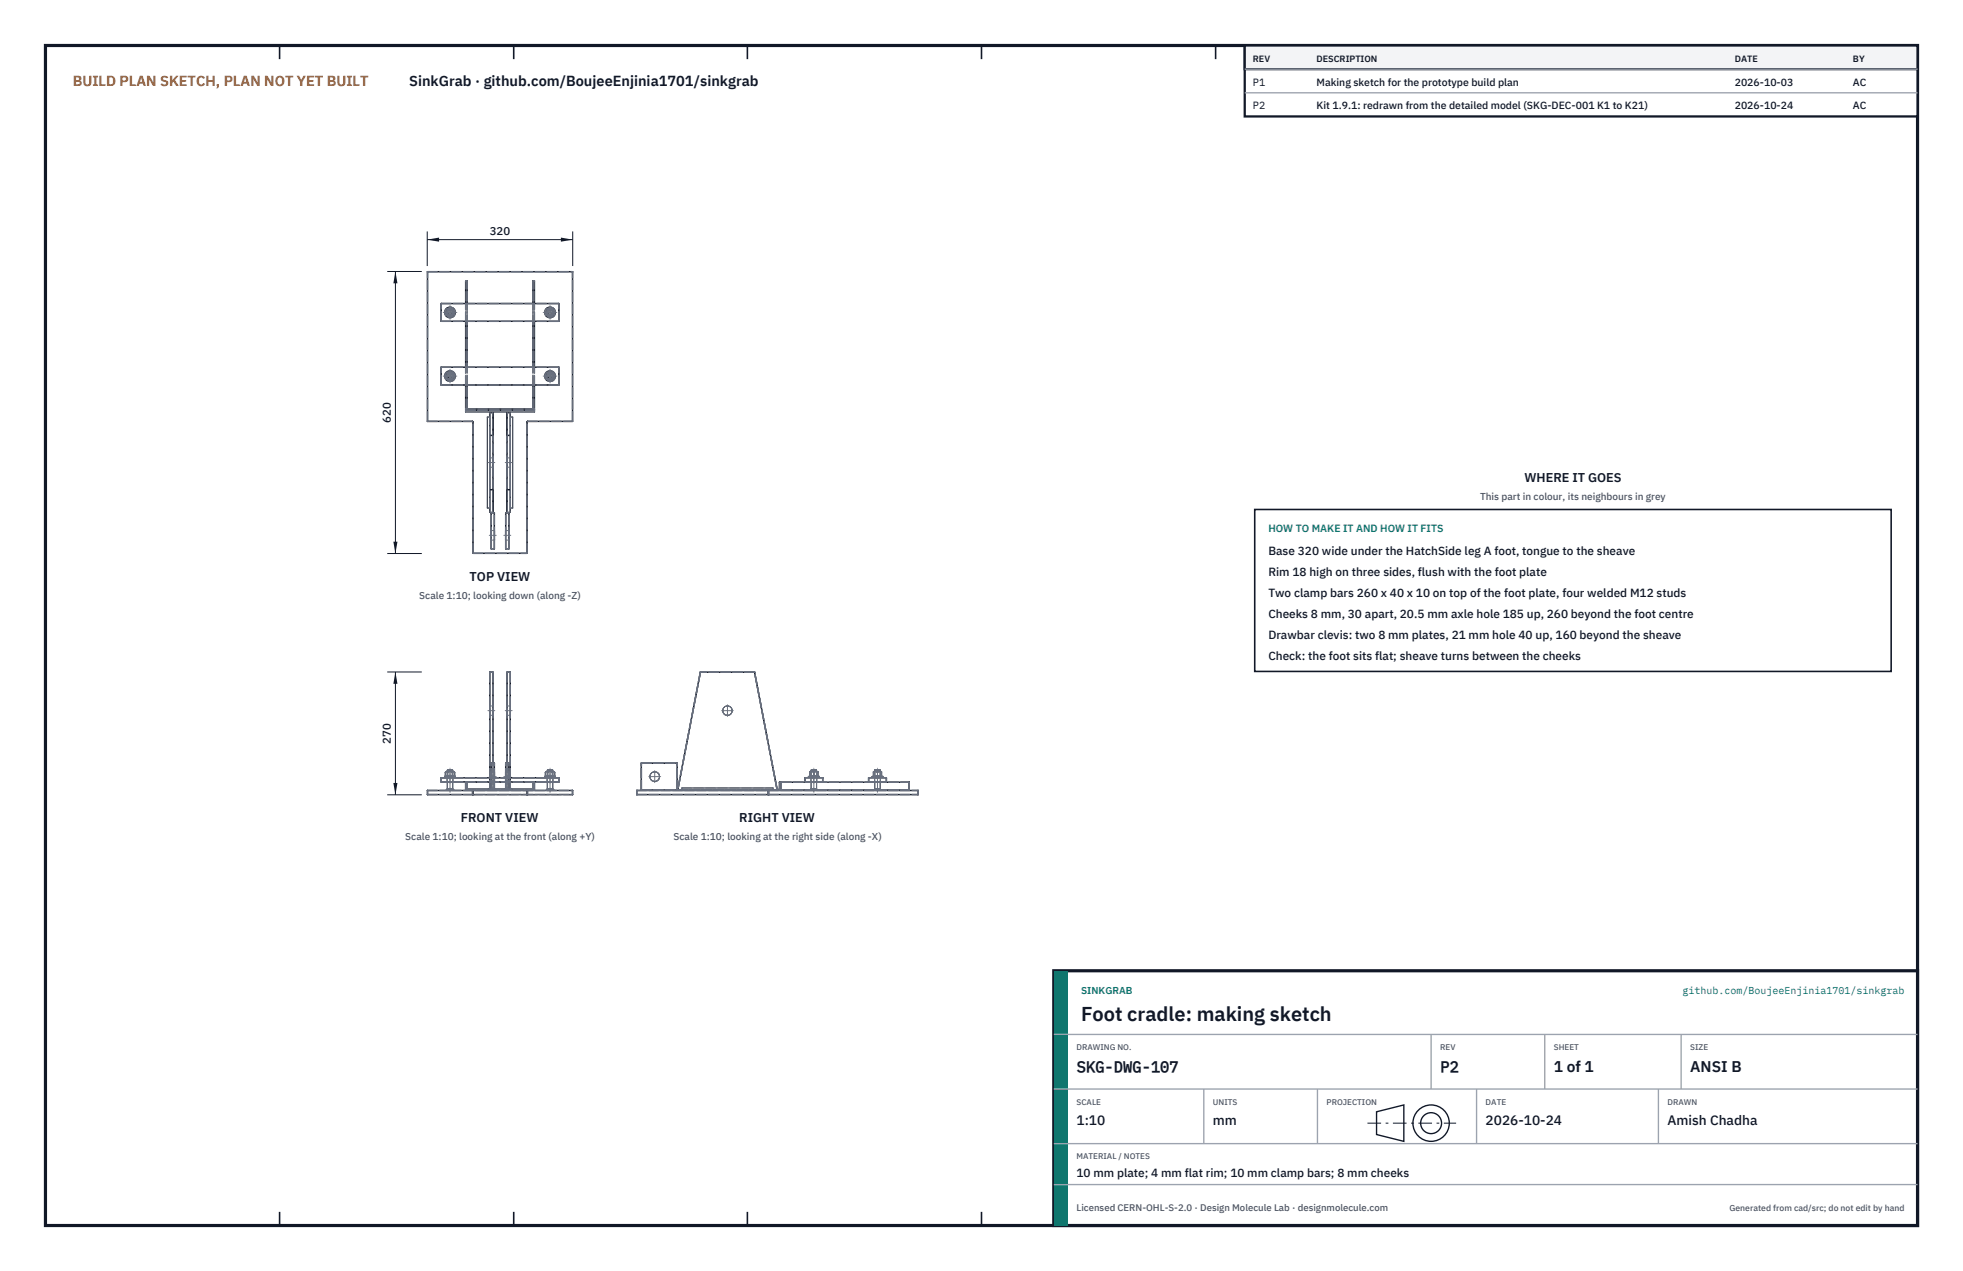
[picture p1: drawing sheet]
<svg xmlns="http://www.w3.org/2000/svg" width="432mm" height="279mm" viewBox="0 0 432 279" stroke-linecap="round" stroke-linejoin="round" font-family="sans-serif">
<path d="M10 10h411.8v259.4h-411.8z" fill="none" stroke="#111827" stroke-width=".7" stroke-linecap="butt"/>
<g fill="none" stroke="#111827" stroke-width=".35">
<path d="M61.5 10v3M113 10v3M164.4 10v3M215.9 10v3M267.4 10v3M318.9 10v3M370.3 10v3M61.5 266.4v3M113 266.4v3M164.4 266.4v3M215.9 266.4v3M267.4 266.4v3"/>
<path d="M318.9 266.4v3M370.3 266.4v3"/>
</g>
<g fill="none" stroke="#111727" stroke-width=".22">
<path d="M94 59.8h.1M94 59.8v32.8M94.1 59.7l-.1 .1M94.1 59.7v.1M94.1 59.8v32.8M94.1 59.7h31.8M94.1 59.8h31.8M125.9 59.7l.1 .1M125.9 59.7v.1M125.9 59.8h.1M125.9 59.8v32.8M126 59.8v32.8"/>
<path d="M97 70.6l.1 .1M97 70.6h.1M97 66.8h.1M97 66.8v3.8M97.1 66.7l-.1 .1M97.1 70.6v.1M97.1 66.7v.1M97.1 66.8v3.8M97.1 70.7h25.8M97.1 66.7h25.8M97.1 70.6h25.8M97.1 66.8h25.8"/>
<path d="M98.5 67.8h1l.5 .9-.5 .9h-1l-.2-.3a.84 .84 0 0 1 0-1.3zM102.4 61.8h.1M102.4 61.8v4.9M102.4 70.7v10M102.5 61.7l-.1 .1M102.5 61.7v.1M102.5 61.8v4.9M102.5 70.7v10M102.5 61.7h.2M102.5 61.8h.2M102.7 61.7l.1 .1M102.7 61.7v.1"/>
<path d="M102.7 61.8h.1M102.7 61.8v4.9M102.7 70.7v10M102.8 61.8v4.9M102.8 70.7v10M117.2 61.8h.1M117.2 61.8v4.9M117.2 70.7v10M117.3 61.7l-.1 .1M117.3 61.7v.1M117.3 61.7h.2M117.3 61.8h.2"/>
<path d="M117.3 61.8v4.9M117.3 70.7v10M117.5 61.7l.1 .1M117.5 61.7v.1M117.5 61.8h.1M117.5 61.8v4.9M117.5 70.7v10M117.6 61.8v4.9M117.6 70.7v10M120.5 67.8h1l.5 .9-.5 .9h-1l-.2-.3a.84 .84 0 0 1 0-1.3zM122.9 66.7l.1 .1M122.9 70.6v.1"/>
<path d="M122.9 66.7v.1M122.9 70.6h.1M122.9 66.8h.1M122.9 66.8v3.8M123 70.6l-.1 .1M123 66.8v3.8M94 92.6l.1 .1M94 92.6h.1M94.1 92.6v.1M94.1 92.7h9.8M94.1 92.6h9.8M97 84.6l.1 .1"/>
<path d="M97 84.6h.1M97 80.8h.1M97 80.8v3.8M97.1 80.7l-.1 .1M97.1 84.6v.1M97.1 80.7v.1M97.1 80.8v3.8M97.1 84.7h25.8M97.1 80.7h25.8M97.1 84.6h25.8M97.1 80.8h25.8M98.5 81.8h1l.5 .9-.5 .9h-.8a1.02 1.02 0 0 1-.7-1z"/>
<path d="M102.4 90.2h.1M102.4 89.8l.1 .1M102.4 90h.1M102.4 89.8h.1M102.4 84.7v5.1M102.4 90v.2M102.4 90.3h15.2v.3h-15.2zM102.5 89.9l-.1 .1M102.5 89.9v.1M102.5 89.8v.1M102.5 84.7v5.1M102.5 90v.2"/>
<path d="M102.5 89.9h15M102.5 90.2h15M102.5 90h15M102.5 89.8h.2M102.7 89.8h.1M102.7 84.7v5.1M102.8 84.7v5.1M103.9 92.7l.1 .1M103.9 92.6l.2 .2M103.9 92.6v.1M104 92.8h.1M104 92.8v28.8"/>
<path d="M104.1 92.8v28.8M107.7 90.8v21.8M107.7 91.7h-.5v20h.5M107.8 90.7h.1M107.8 90.7l-.1 .1M107.8 95.7v.1M107.8 90.7v5M107.8 95.8v11.8M107.8 90.7h.6M107.8 95.7h.6M107.8 95.8h.6M108.4 90.7h.1"/>
<path d="M108.4 90.7l.1 .1M108.4 95.7v.1M108.4 90.7v5M108.4 95.8v11.8M108.5 90.8l-.1 21.9M111.5 90.8v21.8M111.6 90.7h.1M111.6 90.7l-.1 .1M111.6 95.7v.1M111.6 90.7v5M111.6 95.8v11.8M111.6 90.7h.6"/>
<path d="M111.6 95.7h.6M111.6 95.8h.6M112.2 90.7h.1M112.2 90.7l.1 .1M112.2 95.7v.1M112.2 90.7v5M112.2 95.8v11.8M112.3 90.8l-.1 21.9M112.3 91.7h.5v20h-.5M115.9 92.8h.1M115.9 92.8v28.8M116 92.8v28.8"/>
<path d="M116.1 92.7l-.1 .1M116.1 92.6l-.2 .2M116.1 92.6v.1M116.1 92.7h9.8M116.1 92.6h9.8M117.2 89.8h.1M117.2 84.7v5.1M117.3 89.8h.2M117.3 84.7v5.1M117.5 90.2h.1M117.5 89.9l.1 .1M117.5 89.9v.1"/>
<path d="M117.5 90h.1M117.5 89.8v.1M117.5 89.8h.1M117.5 84.7v5.1M117.5 90v.2M117.6 89.8l-.1 .1M117.6 84.7v5.1M117.6 90v.2M120.5 81.8h1l.5 .9-.5 .9h-.8a1.02 1.02 0 0 1-.7-1zM122.9 80.7l.1 .1M122.9 84.6v.1M122.9 80.7v.1"/>
<path d="M122.9 84.6h.1M122.9 80.8h.1M122.9 80.8v3.8M123 84.6l-.1 .1M123 80.8v3.8M125.9 92.6h.1M125.9 92.6v.1M126 92.6l-.1 .1M107.7 112.6l.1 .1M107.8 112.7h.1M107.8 107.6v.1M107.8 107.7v5"/>
<path d="M107.8 112.7h.9M107.8 107.7h.6M107.8 107.6h.6M108 112.8h.1M108 112.8v7.8M108.1 112.8v7.8M108.1 112.8h.6M108.4 112.7h.1M108.4 107.6v.1M108.4 107.7v5M108.7 112.7l.1 .1M108.7 112.7v.1"/>
<path d="M108.7 112.8h.1M108.7 112.8v7.8M108.8 112.8v7.8M111.2 112.8h.1M111.2 112.8v7.8M111.3 112.7l-.1 .1M111.3 112.7v.1M111.3 112.8v7.8M111.3 112.8h.6M111.5 112.6l.1 .1M111.6 112.7h.1M111.6 107.6v.1"/>
<path d="M111.6 107.7v5M111.6 107.7h.6M111.6 107.6h.6M111.9 112.8h.1M111.9 112.8v7.8M112 112.8v7.8M112.2 112.7h.1M112.2 107.6v.1M112.2 107.7v5M112.2 112.7h-.9M104 121.6l.1 .1M104 121.6h.1"/>
<path d="M104.1 121.6v.1M104.1 121.7h11.8M104.1 121.6h11.8M108 120.6l.1 .1M108 120.6h.1M108.1 120.6v.1M108.1 120.7h.6M108.1 120.6h.6M108.7 120.6v.1M108.7 120.6h.1M108.8 120.6l-.1 .1M111.2 120.6l.1 .1"/>
<path d="M111.2 120.6h.1M111.3 120.6v.1M111.3 120.7h.6M111.3 120.6h.6M111.9 120.6v.1M111.9 120.6h.1M112 120.6l-.1 .1M115.9 121.6v.1M115.9 121.6h.1M116 121.6l-.1 .1M107.7 147.8v25.8M107.8 147.7l-.1 .1"/>
<path d="M107.8 147.8h-.1M107.8 147.7v.1M107.8 147.7h.6M107.8 147.8v25.8M107.8 147.8h.6M108.4 147.7l.1 .1M108.4 147.8h.1M108.4 147.7v.1M108.4 147.8v19.9M108.5 147.8v19.9M111.5 147.8v19.9M111.6 147.7l-.1 .1"/>
<path d="M111.6 147.8h-.1M111.6 147.7v.1M111.6 147.7h.6M111.6 147.8h.6M111.6 147.8v19.9M112.2 147.7l.1 .1M112.2 147.8h.1M112.2 147.7v.1M112.2 147.8v25.8M112.3 147.8v25.8M154 147.8h.1M154 147.8l-5 25.8"/>
<path d="M154.1 147.7l-.1 .1M154.1 147.7v.1M154.1 147.7h11.8M154.1 147.8h11.8M154.1 147.8l-5 25.8M165.9 147.7l.1 .1M165.9 147.7v.1M165.9 147.8l5 25.8M166 147.8h-.1M166 147.8l5 25.8M94 174.6l.1 .1M94 174.6h.1"/>
<path d="M94 173.8h.1M94 173.8v.8M94.1 173.7l-.1 .1M94.1 174.6v.1M94.1 173.7v.1M94.1 174.7h31.8M94.1 173.7h31.8M94.1 173.8v.8M94.1 174.6h9.8M94.1 173.8h9.8M97 171.8l.1 .1M97 171.8h.1"/>
<path d="M97 171h.1M97 171v.8M97.1 170.9l-.1 .1M97.1 171.8v.1M97.1 170.9v.1M97.1 171.9h10.6M97.1 170.9h10.6M97.1 171v.8M97.1 171.8h10.6M97.1 171h10.6M97.8 170.9v-.2h2.4v.2M97.9 170.5l.3 .1 .3-.1"/>
<path d="M97.9 169.8l.3-.2 .3 .2M97.9 169.8l.2-.2h1.7l.2 .2M97.9 169.8v.7M97.9 170.5l.2 .2M98.1 173.7l.3-.3h1.2l.3 .3M98.4 169.3h1.2M98.4 169.3v.3M98.4 171.9v1.8M98.5 170.5l.5 .1 .5-.1M98.5 169.8l.5-.2 .5 .2M98.5 169.8v.7M99.5 170.5l.3 .1 .2-.1"/>
<path d="M99.5 169.8l.3-.2 .2 .2M99.5 169.8v.7M99.6 169.3v.3M99.6 171.9v1.8M100 169.8v.7M100 170.5l-.2 .2M102.4 172h.1M102.4 172v1.7M102.4 173.4h5.1M102.5 172v1.4M102.5 172h5.2M103.9 174.6l.2 .1"/>
<path d="M103.9 173.8h.1M103.9 174.6h.1M103.9 173.8v.8M104 174.6l.1 .1M104 174.6h.1M104 173.8h.1M104 173.8v.8M104.1 173.7l-.2 .1M104.1 173.7l-.1 .1M104.1 174.6v.1M104.1 173.7v.1M104.1 174.6h11.8"/>
<path d="M104.1 173.8h11.8M104.1 173.8v.8M107.7 173.2l-.5 .5M107.8 173.6v.1l-.1-.1M107.8 173.6h-.1M107.8 173.6h.2M108 173.6h.1M108 167.8h.1M108 167.8v5.8M108.1 167.7l-.1 .1M108.1 167.7v.1M108.1 167.7h.6"/>
<path d="M108.1 173.6h.6M108.1 167.8v5.8M108.1 167.8h.6M108.7 173.6h.1M108.7 167.7l.1 .1M108.7 167.7v.1M108.7 167.8h.1M108.7 167.8v5.8M108.8 171.9h2.4M108.8 170.9h2.4M108.8 173.4h2.4M108.8 167.8v5.8"/>
<path d="M108.8 172h2.4M108.8 171.8h2.4M108.8 171h2.4M111.2 173.6h.1M111.2 167.8h.1M111.2 167.8v5.8M111.3 167.7l-.1 .1M111.3 167.7v.1M111.3 167.7h.6M111.3 173.6h.6M111.3 167.8h.6M111.3 167.8v5.8"/>
<path d="M111.9 173.6h.1M111.9 167.7l.1 .1M111.9 167.7v.1M111.9 167.8h.1M111.9 167.8v5.8M112 167.8v5.8M112 173.6h.2M112.2 173.6v.1l.1-.1M112.2 173.6h.1M112.3 171.9h10.6M112.3 170.9h10.6M112.3 173.2l.5 .5"/>
<path d="M112.3 172h5.2M112.3 171.8h10.6M112.3 171h10.6M112.5 173.4h5.1M115.9 173.7l.2 .1M115.9 173.7l.1 .1M115.9 174.6v.1M115.9 173.7v.1M115.9 174.6h.1M115.9 173.8h.1M115.9 173.8v.8M116 174.6l-.1 .1"/>
<path d="M116 174.6h.1M116 173.8h.1M116 173.8v.8M116.1 174.6l-.2 .1M116.1 174.6h9.8M116.1 173.8h9.8M116.1 173.8v.8M117.5 172h.1M117.5 172v1.4M117.6 172v1.7M119.8 170.9v-.2h2.4v.2M120 170.5l.2 .1 .3-.1"/>
<path d="M120 169.8l.2-.2 .3 .2M120 169.8l.1-.2h1.7l.2 .2M120 169.8v.7M120 170.5l.1 .2M120.1 173.7l.3-.3h1.2l.3 .3M120.4 169.3h1.2M120.4 169.3v.3M120.4 171.9v1.8M120.5 170.5l.5 .1 .5-.1M120.5 169.8l.5-.2 .5 .2M120.5 169.8v.7M121.5 170.5l.3 .1 .2-.1"/>
<path d="M121.5 169.8l.3-.2 .2 .2M121.5 169.8v.7M121.6 169.3v.3M121.6 171.9v1.8M122 169.8v.7M122 170.5l-.2 .2M122.9 170.9l.1 .1M122.9 171.8v.1M122.9 170.9v.1M122.9 171.8h.1M122.9 171h.1M122.9 171v.8"/>
<path d="M123 171.8l-.1 .1M123 171v.8M125.9 173.7l.1 .1M125.9 174.6v.1M125.9 173.7v.1M125.9 174.6h.1M125.9 173.8h.1M125.9 173.8v.8M126 174.6l-.1 .1M126 173.8v.8M140 174.6l.1 .1M140 174.6h.1"/>
<path d="M140 173.8h.1M140 173.8v.8M140.1 173.7l-.1 .1M140.1 174.6v.1M140.1 173.7v.1M140.1 174.7h28.8M140.1 173.7h61.8M140.1 174.6h28.8M140.1 173.8h28.8M140.1 173.8v.8M141 173.6h.1M141 167.8h.1"/>
<path d="M141 167.8v5.8M141.1 167.7l-.1 .1M141.1 167.7v.1M141.1 167.7h7.8M141.1 173.6h7.8M141.1 167.8h7.8M141.1 167.8v5.8M148.9 173.6h.1M148.9 167.7l.1 .1M148.9 167.7v.1M148.9 167.8h.1M148.9 167.8v5.8"/>
<path d="M149 167.8v5.8M149 173.6h.1M149.1 173.6h.9M150 173.7v-.5h20v.5M168.9 174.7h.2M168.9 174.6v.1M168.9 174.6h.1M168.9 173.8h.1M168.9 173.8v.8M169 174.6l.1 .1M169 174.6h.1M169 173.8h.1"/>
<path d="M169 173.8v.8M169.1 173.7l-.2 .1M169.1 173.7l-.1 .1M169.1 174.6v.1M169.1 173.7v.1M169.1 174.7h32.8M169.1 174.6h32.8M169.1 173.8h32.8M169.1 173.8v.8M170 173.6h.9M171 173.6h-.1M171.4 173.6l.1 .1z"/>
<path d="M171.4 172h.1M171.4 172v1.7M171.4 173.4l-.3 .3M171.5 171.9l-.1 .1M171.5 171.9v.1M171.5 171.9h.2M171.5 172h.2M171.5 172v1.6M171.5 173.6h.2M171.7 173.6h.1M171.7 171.9l.1 .1M171.7 171.9v.1"/>
<path d="M171.7 172h.1M171.7 172v1.6M171.8 173.6h.1M171.8 172h.1M171.8 172v1.6M171.9 171.9l-.1 .1M171.9 171.9v.1M171.9 171.9h28M171.9 172h6.5M171.9 173.6h6.3M171.9 172v1.6M177 171.8h.1"/>
<path d="M177 171h.1M177 171v.8M177.1 170.9l-.1 .1M177.1 170.9v.1M177.1 170.9h3.8M177.1 171.8h3.8M177.1 171h3.8M177.1 171v.8M177.8 170.9v-.2h2.4v.2M178.1 170.5l.5 .1 .4-.1M178.1 169.8l.5-.2 .4 .2M178.2 170.7v-1.1h1.7v1.1"/>
<path d="M178.4 169.3h1.2M178.4 169.3v.3M178.4 171.9v1.8M179 170.5l.5 .1 .4-.1M179 169.8l.5-.2 .4 .2M179 169.8v.7M179.6 173.4h-1.2l-.3 .3M179.6 172h12.8M179.6 169.3v.3M179.6 171.9v1.5M179.6 173.4l.3 .3M179.8 173.6h12.4"/>
<path d="M180.9 171.8h.1M180.9 170.9l.1 .1M180.9 170.9v.1M180.9 171h.1M180.9 171v.8M181 171v.8M191 171.8h.1M191 171h.1M191 171v.8M191.1 170.9l-.1 .1M191.1 170.9v.1M191.1 170.9h3.8"/>
<path d="M191.1 171.8h3.8M191.1 171h3.8M191.1 171v.8M191.8 170.9v-.2h2.4v.2M192.1 170.5l.5 .1 .4-.1M192.1 169.8l.5-.2 .4 .2M192.2 170.7v-1.1h1.7v1.1M192.4 169.3h1.2M192.4 169.3v.3M192.4 171.9v1.8M193 170.5l.5 .1 .4-.1M193 169.8l.5-.2 .4 .2"/>
<path d="M193 169.8v.7M193.6 173.4h-1.2l-.3 .3M193.6 172h6.3M193.6 169.3v.3M193.6 171.9v1.5M193.6 173.4l.3 .3M193.8 173.6h6.1M194.9 171.8h.1M194.9 170.9l.1 .1M194.9 170.9v.1M194.9 171h.1M194.9 171v.8"/>
<path d="M195 171v.8M199.9 171.9l.1 .1M199.9 173.6h.1M199.9 171.9v.1M199.9 172h.1M199.9 172v1.6M200 172v1.6M201.9 173.7l.1 .1M201.9 174.6v.1M201.9 173.7v.1M201.9 174.6h.1M201.9 173.8h.1"/>
<path d="M201.9 173.8v.8M202 174.6l-.1 .1M202 173.8v.8"/>
<circle cx="99" cy="68.7" r="1.21"/>
<circle cx="99" cy="68.7" r=".86"/>
<circle cx="99" cy="68.7" r=".51"/>
<circle cx="99" cy="68.7" r=".6"/>
<circle cx="121" cy="68.7" r="1.21"/>
<circle cx="121" cy="68.7" r=".86"/>
<circle cx="121" cy="68.7" r=".51"/>
<circle cx="121" cy="68.7" r=".6"/>
<circle cx="99" cy="82.7" r="1.21"/>
<circle cx="99" cy="82.7" r=".86"/>
<circle cx="99" cy="82.7" r=".51"/>
<circle cx="99" cy="82.7" r=".6"/>
<circle cx="121" cy="82.7" r="1.21"/>
<circle cx="121" cy="82.7" r=".86"/>
<circle cx="121" cy="82.7" r=".51"/>
<circle cx="121" cy="82.7" r=".6"/>
<circle cx="160" cy="156.2" r="1.03"/>
<circle cx="144" cy="170.7" r="1.06"/>
</g>
<g fill="none" stroke="#6a7180" stroke-width=".22" stroke-dasharray="2.1 .5">
<path d="M94 59.8l.1-.1M94.1 59.7h31.8M94.1 59.8h-.1M94.1 59.8h31.8M94.1 59.8v-.1M125.9 59.7v.1M126 59.8l-.1-.1M126 59.8h-.1M97 70.6v-3.8M97 70.6l.1 .1M97 66.8l.1-.1M97.1 70.7h25.8"/>
<path d="M97.1 66.7h25.8M97.1 70.6h-.1M97.1 70.6v-3.8M97.1 66.8h-.1M97.1 70.6v.1M97.1 70.6h25.8M97.1 66.8h25.8M97.1 66.8v-.1M97.9 68.7l.6 .9M98.5 69.6h1M98.5 67.8l-.6 .9M99.5 69.6l.5-.9"/>
<path d="M99.5 67.8h-1M100 68.7l-.5-.9M102.4 70.7v-4M102.4 61.8l.1-.1M102.5 61.7h.2M102.5 61.8h-.1M102.5 70.7v-4M102.5 61.8h.2M102.5 61.8v-.1M102.7 70.7v-4M102.7 61.8v-.1M102.7 61.8h.1"/>
<path d="M102.8 70.7v-4M117.2 70.7v-4M117.3 61.7h.2M117.3 61.8h-.1M117.3 70.7v-4M117.3 61.8h.2M117.3 61.8v-.1M117.5 70.7v-4M117.5 61.8v-.1M117.5 61.8h.1M117.6 70.7v-4M117.6 61.8l-.1-.1"/>
<path d="M120 68.7l.5 .9M120.5 69.6h1M120.5 67.8l-.5 .9M121.5 69.6l.5-.9M121.5 67.8h-1M122 68.7l-.5-.9M122.9 70.6v-3.8M122.9 70.6v.1M122.9 66.8v-.1M122.9 70.6h.1M122.9 66.8h.1M123 70.6v-3.8"/>
<path d="M123 70.6l-.1 .1M123 66.8l-.1-.1M94 92.6v-32.8M94 92.6l.1 .1M94.1 92.7h9.8M94.1 92.6h-.1M94.1 92.6v-32.8M94.1 92.6v.1M94.1 92.6h9.8M97 84.6v-3.8M97 84.6l.1 .1M97 80.8l.1-.1"/>
<path d="M97.1 84.7h25.8M97.1 80.7h25.8M97.1 84.6h-.1M97.1 84.6v-3.8M97.1 80.8h-.1M97.1 84.6v.1M97.1 84.6h25.8M97.1 80.8h25.8M97.1 80.8v-.1M97.9 82.7l.6 .9M98.5 83.6h1M98.5 81.8l-.6 .9"/>
<path d="M99.5 83.6l.5-.9M99.5 81.8h-1M100 82.7l-.5-.9M102.4 90.2l.1 .1M102.4 90l.1-.1M102.4 84.7v-4M102.4 89.8l.1 .1M102.4 90.3h15.2M102.4 90.6v-.3M102.5 90.3h15M102.5 89.9h15M102.5 89.9h.2"/>
<path d="M102.5 90.2h-.1M102.5 90.2v-.2M102.5 90h-.1M102.5 90.2v.1M102.5 90.2h15M102.5 90h15M102.5 90v-.1M102.5 89.8h-.1M102.5 89.8v-28M102.5 84.7v-4M102.5 89.8v.1M102.5 89.8h.2"/>
<path d="M102.7 89.8v-28M102.7 84.7v-4M102.7 89.8v.1M102.7 89.8h.1M102.8 89.8v-28M102.8 84.7v-4M102.8 89.8l-.1 .1M103.9 92.6v.1M104 92.8l-.1-.1M104.1 92.8h-.1M107.7 91.7h-.5M107.7 90.8h.1"/>
<path d="M107.8 90.8h.6M107.8 90.8v-.1M108.4 90.8v-.1M108.5 90.8h-.1M111.5 90.8h.1M111.6 90.8h.6M111.6 90.8v-.1M112.2 90.8v-.1M112.3 90.8h-.1M112.8 91.7h-.5M115.9 92.8h.1M116 92.8l.1-.1"/>
<path d="M116.1 92.7h9.8M116.1 92.6h9.8M116.1 92.6v.1M117.2 89.8v-28M117.2 84.7v-4M117.2 89.8l.1 .1M117.3 89.9h.2M117.3 89.8h-.1M117.3 89.8v-28M117.3 84.7v-4M117.3 89.8v.1M117.3 89.8h.2"/>
<path d="M117.5 90.2v-.2M117.5 90.2v.1M117.5 90v-.1M117.5 90.2h.1M117.5 90h.1M117.5 89.8v-28M117.5 84.7v-4M117.5 89.8v.1M117.5 89.8h.1M117.6 90.2l-.1 .1M117.6 90l-.1-.1M117.6 84.7v-4"/>
<path d="M117.6 89.8l-.1 .1M117.6 90.6v-.3M120 82.7l.5 .9M120.5 83.6h1M120.5 81.8l-.5 .9M121.5 83.6l.5-.9M121.5 81.8h-1M122 82.7l-.5-.9M122.9 84.6v-3.8M122.9 84.6v.1M122.9 80.8v-.1M122.9 84.6h.1"/>
<path d="M122.9 80.8h.1M123 84.6v-3.8M123 84.6l-.1 .1M123 80.8l-.1-.1M125.9 92.6v-32.8M125.9 92.6v.1M126 92.6v-32.8M126 92.6l-.1 .1M126 92.6h-.1M107.7 111.7v-20M107.7 101.7v1M107.7 102.7v-2"/>
<path d="M107.7 100.7v1M107.7 111.7h-.5M107.7 107.6v-11.8M107.7 102.7h.8M107.7 100.7h.8M107.7 112.6h.1M107.8 112.6h.6M107.8 112.6v-21.8M107.8 112.6v.1M108 117.7v-1.1M108 116.6v2.1M108 118.7v-1"/>
<path d="M108 112.8l.1-.1M108 118.7h.8M108 116.6h.8M108.1 112.7h.6M108.1 112.8h-.1M108.1 112.8h.6M108.1 112.8v-.1M108.4 112.6v-21.8M108.4 112.6v.1M108.5 107.6v-11.8M108.5 101.7v1M108.5 102.7v-2"/>
<path d="M108.5 100.7v1M108.5 112.6h-.1M108.7 112.8v-.1M108.7 112.8h.1M108.8 117.7v-1.1M108.8 116.6v2.1M108.8 118.7v-1M111.2 117.7v-1.1M111.2 116.6v2.1M111.2 118.7v-1M111.2 118.7h.8M111.2 116.6h.8"/>
<path d="M111.3 112.7h.6M111.3 112.8h-.1M111.3 112.8h.6M111.3 112.8v-.1M111.5 107.6v-11.8M111.5 101.7v1M111.5 102.7v-2M111.5 100.7v1M111.5 102.7h.8M111.5 100.7h.8M111.5 112.6h.1M111.6 112.6h.6"/>
<path d="M111.6 112.6v-21.8M111.6 112.6v.1M111.9 112.8v-.1M111.9 112.8h.1M112 117.7v-1.1M112 116.6v2.1M112 118.7v-1M112 112.8l-.1-.1M112.2 112.6v-21.8M112.2 112.6v.1M112.3 111.7v-20M112.3 101.7v1"/>
<path d="M112.3 102.7v-2M112.3 100.7v1M112.3 107.6v-11.8M112.3 112.6h-.1M112.8 111.7h-.5M104 121.6v-28.8M104.1 121.7h11.8M104.1 121.7l-.1-.1M104.1 121.6v-28.8M104.1 121.6h11.8M104.1 121.6h-.1M104.1 121.7v-.1"/>
<path d="M108 120.6v-7.8M108 120.6l.1 .1M108.1 120.7h.6M108.1 120.6h-.1M108.1 120.6v-7.8M108.1 120.6v.1M108.1 120.6h.6M108.7 120.6v-7.8M108.7 120.6v.1M108.7 120.6h.1M108.8 120.6v-7.8M108.8 120.6l-.1 .1"/>
<path d="M111.2 120.6v-7.8M111.2 120.6l.1 .1M111.3 120.7h.6M111.3 120.6h-.1M111.3 120.6v-7.8M111.3 120.6v.1M111.3 120.6h.6M111.9 120.6v-7.8M111.9 120.6v.1M111.9 120.6h.1M112 120.6v-7.8M112 120.6l-.1 .1"/>
<path d="M115.9 121.6v-28.8M115.9 121.6v.1M116 121.6v-28.8M116 121.6l-.1 .1M116 121.6h-.1M107.7 155.2v2M107.7 157.2v-2M107.7 155.2h.8M107.7 147.8l.1-.1M107.7 157.2h.8M107.7 147.8h.1M107.8 147.7h.6"/>
<path d="M107.8 147.8h.6M107.8 147.8v-.1M108.4 147.8v-.1M108.5 155.2v2M108.5 157.2v-2M108.5 147.8l-.1-.1M108.5 147.8h-.1M111.5 155.2v2M111.5 157.2v-2M111.5 155.2h.8M111.5 147.8l.1-.1M111.5 157.2h.8"/>
<path d="M111.5 147.8h.1M111.6 147.7h.6M111.6 147.8h.6M111.6 147.8v-.1M112.2 147.8v-.1M112.3 155.2v2M112.3 157.2v-2M112.3 147.8l-.1-.1M112.3 147.8h-.1M154 147.8l-5 25.8M154.1 147.7l-.1 .1M154.1 147.8l-5 25.8"/>
<path d="M154.1 147.8h-.1M154.1 147.8v-.1M165.9 147.7h-11.8M165.9 147.8h-11.8M165.9 147.8h.1M165.9 147.8v-.1M166 147.8l-.1-.1M94 174.6v-.8M94 173.8l.1-.1M94 174.6h.1M94.1 174.7h9.8M94.1 174.7l-.1-.1"/>
<path d="M94.1 173.7h31.8M94.1 173.8h-.1M94.1 174.6v-.8M94.1 174.7v-.1M94.1 173.8v-.1M94.1 174.6h31.8M94.1 173.8h31.8M97 171.8v-.8M97 171l.1-.1M97 171.8h.1M97 171h.1M97.1 171.9h25.8"/>
<path d="M97.1 171.9l-.1-.1M97.1 170.9h25.8M97.1 170.9l-.1 .1M97.1 171h-.1M97.1 171.8v-.8M97.1 171.9v-.1M97.1 171v-.1M97.1 171.8h25.8M97.1 171h25.8M97.1 170.9v.1M97.8 170.9h2.4M97.8 170.7h2.4"/>
<path d="M97.8 170.7v.2M97.9 169.8l.3-.2 .3 .2M97.9 170.5l.3 .1 .3-.1M97.9 170.5v-.7M98.1 173.7h1.8M98.1 170.7h1.7M98.1 169.6h1.7M98.1 170.7l-.2-.2M98.1 169.6l-.2 .2M98.3 171.9h1.3M98.3 170.9h1.3M98.3 171.9v-1"/>
<path d="M98.3 170.7h1.3M98.3 170.7v.2M98.4 173.7h1.2M98.4 170.7h1.2M98.4 169.6h1.2M98.4 169.3h1.2M98.4 173.4h1.2M98.4 171.9v-2.3M98.4 170.7v-1.1M98.4 173.7v-.3M98.4 173.7v-4.4M98.4 173.4l-.3 .3"/>
<path d="M98.5 170.5l-.3 .1-.3-.1M98.5 170.5v-.7M98.5 169.8l.5-.2 .5 .2M98.5 170.5l.5 .1 .5-.1M98.5 169.8l-.3-.2-.3 .2M98.5 169.2h1M98.5 169.2l-.1 .1M99.5 169.2h-1M99.5 170.5v-.7M99.5 169.8l.3-.2 .2 .2M99.5 170.5l-.5 .1-.5-.1M99.5 170.5l.3 .1 .2-.1"/>
<path d="M99.5 169.8l-.5-.2-.5 .2M99.6 171.9v-2.3M99.6 169.3h-1.2M99.6 173.7h-1.2M99.6 170.7h-1.2M99.6 169.6h-1.2M99.6 170.7v-1.1M99.6 173.4h-1.2M99.6 173.7v-.3M99.6 173.7v-4.4M99.6 169.3l-.1-.1M99.6 170.9v-.2"/>
<path d="M99.6 170.9h-1.3M99.6 170.7h-1.3M99.6 171.9h-1.3M99.6 171.9v-1M99.8 170.7h-1.7M99.8 169.6h-1.7M99.9 173.7h-1.8M99.9 173.7l-.3-.3M100 170.5l-.2 .1-.3-.1M100 170.5v-.7M100 170.5l-.2 .2M100 169.8l-.2-.2-.3 .2"/>
<path d="M100 169.8l-.2-.2M100.2 170.9h-2.4M100.2 170.7h-2.4M100.2 170.9v-.2M102.4 173.6v-.2M102.4 173.6v-1.6M102.4 172l.1-.1M102.4 173.7h15.2M102.4 173.7v-.3M102.4 173.7h1.5M102.4 173.6h.1M102.4 172h.1"/>
<path d="M102.5 173.7l-.1-.1M102.5 173.7h15M102.5 171.9h15M102.5 171.9l-.1 .1M102.5 173.7h.2M102.5 171.9h.2M102.5 173.6v-.2M102.5 172h-.1M102.5 173.6v-1.6M102.5 173.7v-.1M102.5 173.6h15M102.5 172v-.1"/>
<path d="M102.5 172h15M102.5 171.9v.1M102.5 173.6h.2M102.5 172h.2M102.7 173.7l.1-.1M102.7 171.9l.1 .1M102.7 173.6v-1.6M102.7 173.7v-.1M102.7 171.9v.1M102.7 172v-.1M102.7 172h.1M102.8 173.6v-1.6"/>
<path d="M102.8 172l-.1-.1M102.8 173.6h-.1M102.8 172h-.1M104 173.8v.8M104.1 174.7h11.8M104.1 174.7l-.1-.1M104.1 173.7l-.1 .1M104.1 173.7h11.8M107.2 173.7l.5-.5M107.5 173.4h1.3M107.7 171.9h1.1M107.7 170.9h1.1"/>
<path d="M107.7 173.6v-25.8M107.7 173.6l.1 .1M107.7 173.7h-.5M107.7 173.2v.5M107.7 172h1.1M107.7 171.8h1.1M107.7 171h1.1M107.7 173.6h.1M107.8 173.7h.6M107.8 173.7v-.1M107.8 173.6h.6M107.8 173.6v-25.8"/>
<path d="M108 173.6v-5.8M108 171.8v-2.1M108 169.7v2.1M108 171.8h.8M108 167.8l.1-.1M108 169.7h.8M108 173.6h.4M108 173.6h.1M108.1 173.7h.6M108.1 173.7l-.1-.1M108.1 167.7h.6M108.1 167.8h-.1"/>
<path d="M108.1 173.6v-5.8M108.1 173.7v-.1M108.1 167.8v-.1M108.1 173.6h.6M108.1 167.8h.6M108.4 173.7v-.1M108.4 167.7v5.9M108.4 173.6v-25.8M108.5 173.6l-.1 .1M108.5 167.7v5.9M108.5 173.6v-25.8M108.5 173.6h-.1"/>
<path d="M108.7 173.7l.1-.1M108.7 173.6v-5.8M108.7 173.7v-.1M108.7 167.8v-.1M108.7 167.8h.1M108.8 171.8v-2.1M108.8 169.7v2.1M108.8 173.6v-5.8M108.8 167.8l-.1-.1M108.8 173.6h-.1M111.2 171.9h1.1M111.2 170.9h1.1"/>
<path d="M111.2 173.6v-5.8M111.2 171.8v-2.1M111.2 169.7v2.1M111.2 171.8h.8M111.2 167.8l.1-.1M111.2 173.4h1.3M111.2 169.7h.8M111.2 172h1.1M111.2 171.8h1.1M111.2 171h1.1M111.2 173.6h.1M111.3 173.7h.6"/>
<path d="M111.3 173.7l-.1-.1M111.3 167.7h.6M111.3 167.8h-.1M111.3 173.6v-5.8M111.3 173.7v-.1M111.3 167.8v-.1M111.3 173.6h.6M111.3 167.8h.6M111.5 173.6l.1 .1M111.5 167.7v5.9M111.5 173.6v-25.8M111.5 173.6h.1"/>
<path d="M111.6 173.7h.6M111.6 173.7v-.1M111.6 173.6h.4M111.6 173.6h.6M111.6 167.7v5.9M111.6 173.6v-25.8M111.9 173.7l.1-.1M111.9 173.6v-5.8M111.9 173.7v-.1M111.9 167.8v-.1M111.9 167.8h.1M112 171.8v-2.1"/>
<path d="M112 169.7v2.1M112 173.6v-5.8M112 167.8l-.1-.1M112 173.6h-.1M112.2 173.7v-.1M112.2 173.6v-25.8M112.3 173.6v-25.8M112.3 173.6l-.1 .1M112.3 173.7v-.5M112.3 173.2l.5 .5M112.3 173.6h-.1M112.8 173.7h-.5"/>
<path d="M115.9 174.7l.1-.1M115.9 173.7l.1 .1M116 173.8v.8M116.1 174.7h9.8M116.1 173.7h1.5M117.2 173.6v-1.6M117.2 172l.1-.1M117.2 173.6h.1M117.2 172h.1M117.3 173.7l-.1-.1M117.3 171.9l-.1 .1M117.3 173.7h.2"/>
<path d="M117.3 171.9h.2M117.3 173.6v-1.6M117.3 172h-.1M117.3 173.7v-.1M117.3 171.9v.1M117.3 173.6h.2M117.3 172h.2M117.3 172v-.1M117.5 173.7l.1-.1M117.5 171.9l.1 .1M117.5 173.6v-.2M117.5 173.6v-1.6"/>
<path d="M117.5 173.7v-.1M117.5 172v-.1M117.5 172h.1M117.5 171.9v.1M117.6 173.6v-.2M117.6 173.6v-1.6M117.6 172l-.1-.1M117.6 173.7v-.3M117.6 173.6h-.1M117.6 172h-.1M119.8 170.9h2.4M119.8 170.7h2.4"/>
<path d="M119.8 170.7v.2M120 169.8l.2-.2 .3 .2M120 170.5l.2 .1 .3-.1M120 170.5v-.7M120.1 173.7h1.8M120.1 170.7h1.7M120.1 169.6h1.7M120.1 170.7l-.1-.2M120.1 169.6l-.1 .2M120.3 171.9h1.3M120.3 170.9h1.3M120.3 171.9v-1"/>
<path d="M120.3 170.7h1.3M120.3 170.7v.2M120.4 173.7h1.2M120.4 170.7h1.2M120.4 169.6h1.2M120.4 169.3h1.2M120.4 173.4h1.2M120.4 171.9v-2.3M120.4 170.7v-1.1M120.4 173.7v-.3M120.4 173.7v-4.4M120.4 173.4l-.3 .3"/>
<path d="M120.5 170.5l-.3 .1-.2-.1M120.5 170.5v-.7M120.5 169.8l.5-.2 .5 .2M120.5 170.5l.5 .1 .5-.1M120.5 169.8l-.3-.2-.2 .2M120.5 169.2h1M120.5 169.2l-.1 .1M121.5 169.2h-1M121.5 170.5v-.7M121.5 169.8l.3-.2 .2 .2M121.5 170.5l-.5 .1-.5-.1M121.5 170.5l.3 .1 .2-.1"/>
<path d="M121.5 169.8l-.5-.2-.5 .2M121.6 171.9v-2.3M121.6 169.3h-1.2M121.6 173.7h-1.2M121.6 170.7h-1.2M121.6 169.6h-1.2M121.6 170.7v-1.1M121.6 173.4h-1.2M121.6 173.7v-.3M121.6 173.7v-4.4M121.6 169.3l-.1-.1M121.6 170.9v-.2"/>
<path d="M121.6 170.9h-1.3M121.6 170.7h-1.3M121.6 171.9h-1.3M121.6 171.9v-1M121.8 170.7h-1.7M121.8 169.6h-1.7M121.9 173.7h-1.8M121.9 173.7l-.3-.3M122 170.5l-.2 .1-.3-.1M122 170.5v-.7M122 170.5l-.2 .2M122 169.8l-.2-.2-.3 .2"/>
<path d="M122 169.8l-.2-.2M122.2 170.9h-2.4M122.2 170.7h-2.4M122.2 170.9v-.2M122.9 171.9l.1-.1M122.9 170.9l.1 .1M122.9 171.8v-.8M122.9 171.9v-.1M122.9 171v-.1M122.9 171h.1M122.9 170.9v.1M123 171.8v-.8"/>
<path d="M123 171l-.1-.1M123 171.8h-.1M123 171h-.1M125.9 174.6v-.8M125.9 174.6v.1M125.9 173.7v.1M126 174.6v-.8M126 174.6l-.1 .1M126 173.8l-.1-.1M126 174.6h-.1M126 173.8h-.1M140 174.6l.1 .1"/>
<path d="M140 174.6v-.8M140 173.8l.1-.1M140 174.6h.1M140 173.8h.1M140.1 174.7h28.8M140.1 173.7h28.8M140.1 174.7v-.1M140.1 174.6h28.8M140.1 173.7v.1M140.1 173.8h28.8M140.1 174.6v-.8M141 173.6v-5.8"/>
<path d="M141.1 173.7h7.8M141.1 167.7h7.8M141.1 173.7l-.1-.1M141.1 167.7l-.1 .1M141.1 173.6v-5.8M141.1 173.6h7.8M141.1 167.8h7.8M141.1 173.6h-.1M141.1 167.8h-.1M141.1 173.7v-.1M141.1 167.7v.1M148.9 173.7l.1-.1"/>
<path d="M148.9 173.6v-5.8M148.9 173.7v-.1M148.9 167.8v-.1M148.9 173.6h.1M149 173.6v-5.8M149 167.8l-.1-.1M149 167.8h-.1M149.1 173.7h21.8M149.1 173.7l-.1-.1M149.1 173.6v.1M149.1 173.6h21.8M149.1 173.6h-.1"/>
<path d="M150 173.7h20M150 173.2h20M150 173.7v-.5M150 173.2v.5M150 173.7h18.9M150 173.6h20M168.9 174.6h.1M168.9 173.8v.8M168.9 174.7v-.1M168.9 173.7v.1M169 174.6v-.8M169 173.8v.8"/>
<path d="M169 173.8h-.1M169.1 174.7h32.8M169.1 173.7h32.8M169.1 174.7l-.1-.1M169.1 173.7l-.1 .1M169.1 173.7h-.2M169.1 173.7h.9M169.1 174.6v-.8M169.1 174.6h32.8M169.1 173.8h32.8M169.1 174.6h-.1M169.1 173.8h-.1"/>
<path d="M169.1 174.7v-.1M169.1 173.7v.1M170 173.7v-.5M170 173.2v.5M170.9 173.7l.1-.1M170.9 173.6v.1M170.9 173.6l-5-25.8M170.9 173.6h.1M171 173.6l-5-25.8M171.1 173.7h.3M171.4 173.6v-1.6M171.4 173.6v-.2"/>
<path d="M171.4 173.7v-.3M171.4 173.4l-.3 .3M171.5 173.7h.2M171.5 171.9h.2M171.5 173.7l-.1-.1M171.5 173.6v-1.6M171.5 173.6h.2M171.5 172h.2M171.5 173.6h-.1M171.5 172h-.1M171.5 173.7v-.1M171.5 171.9v.1"/>
<path d="M171.7 173.6v-1.6M171.7 173.7v-.1M171.7 172v-.1M171.7 173.6h.1M171.8 173.6v-1.6M171.8 172l-.1-.1M171.8 172h-.1M171.9 173.7h28M171.9 171.9h28M171.9 173.7l-.1-.1M171.9 171.9l-.1 .1M171.9 173.6v-1.6"/>
<path d="M171.9 173.6h28M171.9 172h28M171.9 173.6h-.1M171.9 172h-.1M171.9 173.7v-.1M171.9 171.9v.1M177 171.8v-.8M177.1 171.9h3.8M177.1 170.9h3.8M177.1 171.9l-.1-.1M177.1 170.9l-.1 .1M177.1 171.8v-.8"/>
<path d="M177.1 171.8h3.8M177.1 171h3.8M177.1 171.8h-.1M177.1 171h-.1M177.1 171.9v-.1M177.1 170.9v.1M177.8 170.9h1.2M177.8 170.7h1.2M177.8 170.7v.2M178.1 170.5l.5 .1 .4-.1M178.1 170.5v.1M178.1 170.6v-.1"/>
<path d="M178.1 169.8v-.2M178.1 169.6v.2M178.1 169.8l.5-.2 .4 .2M178.1 170.5v-.7M178.1 173.7h.9M178.2 170.7h.8M178.2 169.6h.8M178.2 173.6h1.6M178.4 171.9h.6M178.4 170.9h.6M178.4 171.9v-1M178.4 170.7h.6"/>
<path d="M178.4 170.7v.2M178.4 169.3h.6M178.4 173.7h.6M178.4 169.6h.6M178.4 173.4h.6M178.4 173.7v-4.4M178.4 170.7v-1.1M178.4 173.4l-.3 .3M178.4 173.7v-.3M178.4 171.9v-2.3M178.4 172h1.2M178.5 169.2h.5"/>
<path d="M178.5 169.2l-.1 .1M179 171.9h.7M179 170.9h.7M179 169.3h.6M179 173.7h.6M179 169.2h.5M179 170.9h1.2M179 170.7h1.2M179 170.7h.7M179 170.5l.5 .1 .4-.1M179 170.5v-.7M179 170.5l-.4 .1-.5-.1"/>
<path d="M179 170.7h.9M179 169.8l-.4-.2-.5 .2M179 169.8l.5-.2 .4 .2M179 169.6h.9M179 170.7h.6M179 169.6h.6M179 173.4h.6M179 173.7h.9M179.5 169.2h-1M179.5 169.2l.1 .1M179.6 169.3h-1.2M179.6 173.7h-1.2"/>
<path d="M179.6 170.7h-1.2M179.6 169.6h-1.2M179.6 173.4h-1.2M179.6 173.7v-4.4M179.6 170.7v-1.1M179.6 173.4l.3 .3M179.6 173.7v-.3M179.6 171.9v-2.3M179.7 170.9h-1.3M179.7 170.7h-1.3M179.7 170.7v.2M179.7 171.9h-1.3"/>
<path d="M179.7 171.9v-1M179.9 170.7h-1.7M179.9 169.6h-1.7M179.9 170.7v-.1M179.9 169.6h.1M179.9 170.5v-.7M179.9 169.8l-.4-.2-.5 .2M179.9 170.5l-.4 .1-.5-.1M179.9 170.5v.1M179.9 170.6v-.1M179.9 169.8v-.2M179.9 169.6v.2"/>
<path d="M179.9 173.7h-1.8M180.2 170.9h-2.4M180.2 170.7h-2.4M180.2 170.7v.2M180.9 171.9l.1-.1M180.9 171.8v-.8M180.9 171.9v-.1M180.9 171v-.1M180.9 171.8h.1M181 171.8v-.8M181 171l-.1-.1M181 171h-.1"/>
<path d="M191 171.8v-.8M191.1 171.9h3.8M191.1 170.9h3.8M191.1 171.9l-.1-.1M191.1 170.9l-.1 .1M191.1 171.8v-.8M191.1 171.8h3.8M191.1 171h3.8M191.1 171.8h-.1M191.1 171h-.1M191.1 171.9v-.1M191.1 170.9v.1"/>
<path d="M191.8 170.9h1.2M191.8 170.7h1.2M191.8 170.7v.2M192.1 170.5l.5 .1 .4-.1M192.1 170.5v.1M192.1 170.6v-.1M192.1 169.8v-.2M192.1 169.6v.2M192.1 169.8l.5-.2 .4 .2M192.1 170.5v-.7M192.1 173.7h.9M192.2 170.7h.8"/>
<path d="M192.2 169.6h.8M192.2 170.7l-.1-.1M192.2 169.6h-.1M192.2 173.6h1.6M192.4 171.9h.6M192.4 170.9h.6M192.4 171.9v-1M192.4 170.7h.6M192.4 170.7v.2M192.4 169.3h.6M192.4 173.7h.6M192.4 169.6h.6"/>
<path d="M192.4 173.4h.6M192.4 173.7v-4.4M192.4 170.7v-1.1M192.4 173.4l-.3 .3M192.4 173.7v-.3M192.4 171.9v-2.3M192.4 172h1.2M192.5 169.2h.5M193 171.9h.7M193 170.9h.7M193 169.3h.6M193 173.7h.6"/>
<path d="M193 169.2h.5M193 170.9h1.2M193 170.7h1.2M193 170.7h.7M193 170.5l.5 .1 .4-.1M193 170.5v-.7M193 170.5l-.4 .1-.5-.1M193 170.7h.9M193 169.8l-.4-.2-.5 .2M193 169.8l.5-.2 .4 .2M193 169.6h.9M193 170.7h.6"/>
<path d="M193 169.6h.6M193 173.4h.6M193 173.7h.9M193.5 169.2h-1M193.5 169.2l.1 .1M193.6 169.3h-1.2M193.6 173.7h-1.2M193.6 170.7h-1.2M193.6 169.6h-1.2M193.6 173.4h-1.2M193.6 173.7v-4.4M193.6 170.7v-1.1"/>
<path d="M193.6 173.4l.3 .3M193.6 173.7v-.3M193.6 171.9v-2.3M193.7 170.9h-1.3M193.7 170.7h-1.3M193.7 170.7v.2M193.7 171.9h-1.3M193.7 171.9v-1M193.9 170.7h-1.7M193.9 169.6h-1.7M193.9 169.6h.1M193.9 170.5v-.7"/>
<path d="M193.9 169.8l-.4-.2-.5 .2M193.9 170.5l-.4 .1-.5-.1M193.9 170.5v.1M193.9 170.6v-.1M193.9 169.8v-.2M193.9 169.6v.2M193.9 173.7h-1.8M194.2 170.9h-2.4M194.2 170.7h-2.4M194.2 170.7v.2M194.9 171.9l.1-.1M194.9 171.8v-.8"/>
<path d="M194.9 171.9v-.1M194.9 171v-.1M194.9 171.8h.1M195 171.8v-.8M195 171l-.1-.1M195 171h-.1M199.9 173.7l.1-.1M199.9 173.6v-1.6M199.9 173.7v-.1M199.9 172v-.1M199.9 173.6h.1M200 173.6v-1.6"/>
<path d="M200 172h-.1M201.9 174.7l.1-.1M201.9 174.6v-.8M201.9 174.7v-.1M201.9 173.8v-.1M201.9 174.6h.1M202 174.6v-.8M202 173.8l-.1-.1M202 173.8h-.1"/>
<circle cx="99" cy="68.7" r="1.21"/>
<circle cx="99" cy="68.7" r=".91"/>
<circle cx="99" cy="68.7" r=".86"/>
<circle cx="99" cy="68.7" r=".65"/>
<circle cx="99" cy="68.7" r=".66"/>
<circle cx="99" cy="68.7" r=".6"/>
<circle cx="121" cy="68.7" r="1.21"/>
<circle cx="121" cy="68.7" r=".91"/>
<circle cx="121" cy="68.7" r=".86"/>
<circle cx="121" cy="68.7" r=".65"/>
<circle cx="121" cy="68.7" r=".6"/>
<circle cx="99" cy="82.7" r="1.21"/>
<circle cx="99" cy="82.7" r=".91"/>
<circle cx="99" cy="82.7" r=".86"/>
<circle cx="99" cy="82.7" r=".65"/>
<circle cx="99" cy="82.7" r=".66"/>
<circle cx="99" cy="82.7" r=".6"/>
<circle cx="121" cy="82.7" r="1.21"/>
<circle cx="121" cy="82.7" r=".91"/>
<circle cx="121" cy="82.7" r=".86"/>
<circle cx="121" cy="82.7" r=".65"/>
<circle cx="121" cy="82.7" r=".6"/>
<circle cx="160" cy="156.2" r="1.03"/>
<circle cx="144" cy="170.7" r="1.06"/>
</g>
<g fill="none" stroke="#6a7180" stroke-width=".22" stroke-dasharray="4.2 .5 0 .5">
<path d="M97.5 68.7h3M98.2 68.7h1.6M98.2 68.7h1.5M99 70.2v-3M99 69.5v-1.6M99 69.4v-1.5M119.5 68.7h3M120.2 68.7h1.6M120.2 68.7h1.5M121 70.2v-3M121 69.5v-1.6M121 69.4v-1.5"/>
<path d="M97.5 82.7h3M98.2 82.7h1.6M98.2 82.7h1.5M99 84.2v-3M99 83.5v-1.6M99 83.4v-1.5M119.5 82.7h3M120.2 82.7h1.6M120.2 82.7h1.5M121 84.2v-3M121 83.5v-1.6M121 83.4v-1.5"/>
<path d="M107.3 101.7h1.5M107.6 117.7h1.6M110.8 117.7h1.6M111.1 101.7h1.5M107.3 156.2h1.5M111.1 156.2h1.5M158.7 156.2h2.6M160 157.5v-2.6M99 174.2v-5.3M99 173.9v-.7M99 172.2v-1.5M99 170.9v-1.6"/>
<path d="M99 170.5v.6M99 170.3v1M107.6 170.7h1.6M110.8 170.7h1.6M121 174.2v-5.3M121 173.9v-.7M121 172.2v-1.5M121 170.9v-1.6M121 170.5v.6M121 170.3v1M142.7 170.7h2.6M144 172v-2.6"/>
<path d="M179 174.2v-5.3M179 173.9v-.7M179 172.2v-1.5M179 170.9v-1.6M179 170.5v.6M179 170.3v1M193 174.2v-5.3M193 173.9v-.7M193 172.2v-1.5M193 170.9v-1.6M193 170.5v.6M193 170.3v1"/>
</g>
<path d="M94 50.9v7.6M94 52.7h32M126 50.9v7.6" fill="none" stroke="#111827" stroke-width=".22"/>
<path d="M94 52.7l2.6-.5v.9zM123.4 52.2v.9l2.6-.4z" fill="#111827"/>
<path d="M85.2 59.7h7.6M87 59.7v62M85.2 121.7h7.6" fill="none" stroke="#111827" stroke-width=".22"/>
<path d="M87 59.7l-.5 2.6h.9zM86.5 119.1h.9l-.4 2.6z" fill="#111827"/>
<path d="M85.2 147.7h7.6M87 147.7v27M85.2 174.7h7.6" fill="none" stroke="#111827" stroke-width=".22"/>
<path d="M87 147.7l-.5 2.6h.9zM86.5 172.1h.9l-.4 2.6z" fill="#111827"/>
<path d="M276 112h140v35.6h-140z" fill="#fff" stroke="#111827" stroke-width=".35"/>
<path d="M273.8 10h148v15.6h-148z" fill="#fff" stroke="#111827" stroke-width=".5"/>
<path d="M273.8 10h148v5.2h-148z" fill="#f3f4f6" stroke="#111827" stroke-width=".5"/>
<path d="M273.8 15.2h148M273.8 20.4h148" fill="none" stroke="#9ca3af" stroke-width=".3"/>
<path d="M231.8 213.4h190v56h-190z" fill="#fff" stroke="#111827" stroke-width=".7" stroke-linecap="butt"/>
<path d="M231.8 213.4h3v56h-3z" fill="#0f766e"/>
<path d="M231.8 227.4h190M231.8 239.4h190M264.8 239.4v12M289.8 239.4v12M314.8 227.4v12M324.8 239.4v12M339.8 227.4v12M364.8 239.4v12M369.8 227.4v12M231.8 251.4h190M231.8 260.4h190" fill="none" stroke="#9ca3af" stroke-width=".3"/>
<g fill="none" stroke="#111827" stroke-width=".3">
<path d="M302.8 244.4l6-1.5v8l-6-1.5z"/>
<circle cx="314.8" cy="246.9" r="4"/>
<circle cx="314.8" cy="246.9" r="2.3"/>
</g>
<path d="M300.8 246.9h19.5" fill="none" stroke="#111827" stroke-width=".22" stroke-dasharray="3 1 .6 1" stroke-linecap="butt"/>
<text font-size="4.4" fill="#111827" x="237.8" y="224.4">Foot cradle: making sketch</text>
<g font-size="3.4" fill="#111827">
<text x="236.8" y="235.6">SKG-DWG-107</text>
<text x="316.8" y="235.6">P2</text>
<text x="341.8" y="235.6">1 of 1</text>
<text x="371.8" y="235.6">ANSI B</text>
</g>
<text font-size="3.2" fill="#b45309" x="16" y="19">BUILD PLAN SKETCH, PLAN NOT YET BUILT</text>
<text font-size="3.2" fill="#111827" x="90" y="19">SinkGrab · github.com/BoujeeEnjinia1701/sinkgrab</text>
<g font-size="3" fill="#111827">
<text x="236.8" y="247.2">1:10</text>
<text x="266.8" y="247.2">mm</text>
<text x="326.8" y="247.2">2026-10-24</text>
<text x="366.8" y="247.2">Amish Chadha</text>
</g>
<g font-size="2.8" fill="#111827">
<text x="335.3" y="106">WHERE IT GOES</text>
<text x="103.3" y="127.7">TOP VIEW</text>
<text x="101.4" y="180.7">FRONT VIEW</text>
<text x="162.6" y="180.7">RIGHT VIEW</text>
</g>
<g font-size="2.6" fill="#111827">
<text x="279" y="122">Base 320 wide under the HatchSide leg A foot, tongue to the sheave</text>
<text x="279" y="126.6">Rim 18 high on three sides, flush with the foot plate</text>
<text x="279" y="131.2">Two clamp bars 260 x 40 x 10 on top of the foot plate, four welded M12 studs</text>
<text x="279" y="135.8">Cheeks 8 mm, 30 apart, 20.5 mm axle hole 185 up, 260 beyond the foot centre</text>
<text x="279" y="140.4">Drawbar clevis: two 8 mm plates, 21 mm hole 40 up, 160 beyond the sheave</text>
<text x="279" y="145">Check: the foot sits flat; sheave turns between the cheeks</text>
<text x="236.8" y="258.8">10 mm plate; 4 mm flat rim; 10 mm clamp bars; 8 mm cheeks</text>
</g>
<g font-size="2.5" fill="#111827">
<text x="107.7" y="51.7">320</text>
<text x="86" y="92.9" transform="rotate(-90 86 92.9)">620</text>
<text x="86" y="163.5" transform="rotate(-90 86 163.5)">270</text>
</g>
<g font-size="2.3" fill="#111827">
<text x="275.6" y="18.8">P1</text>
<text x="275.6" y="24">P2</text>
<text x="289.6" y="18.8">Making sketch for the prototype build plan</text>
<text x="289.6" y="24">Kit 1.9.1: redrawn from the detailed model (SKG-DEC-001 K1 to K21)</text>
<text x="381.6" y="18.8">2026-10-03</text>
<text x="381.6" y="24">2026-10-24</text>
<text x="407.6" y="18.8">AC</text>
<text x="407.6" y="24">AC</text>
</g>
<text font-size="2.3" fill="#0f766e" x="279" y="117">HOW TO MAKE IT AND HOW IT FITS</text>
<g font-size="2.2" fill="#4b5563">
<text x="325.6" y="110">This part in colour, its neighbours in grey</text>
<text x="92.2" y="131.7">Scale 1:10; looking down (along -Z)</text>
<text x="89.1" y="184.7">Scale 1:10; looking at the front (along +Y)</text>
<text x="148.1" y="184.7">Scale 1:10; looking at the right side (along -X)</text>
</g>
<g font-size="2.2" fill="#0f766e">
<text x="237.8" y="218.4">SINKGRAB</text>
<text x="370.1" y="218.4">github.com/BoujeeEnjinia1701/sinkgrab</text>
</g>
<text font-size="2.1" fill="#4b5563" x="236.8" y="266.2">Licensed CERN-OHL-S-2.0 · Design Molecule Lab · designmolecule.com</text>
<g font-size="2" fill="#111827">
<text x="275.6" y="13.6">REV</text>
<text x="289.6" y="13.6">DESCRIPTION</text>
<text x="381.6" y="13.6">DATE</text>
<text x="407.6" y="13.6">BY</text>
</g>
<text font-size="1.9" fill="#4b5563" x="380.4" y="266.2">Generated from cad/src; do not edit by hand</text>
<g font-size="1.8" fill="#4b5563">
<text x="236.8" y="230.8">DRAWING NO.</text>
<text x="316.8" y="230.8">REV</text>
<text x="341.8" y="230.8">SHEET</text>
<text x="371.8" y="230.8">SIZE</text>
<text x="236.8" y="242.8">SCALE</text>
<text x="266.8" y="242.8">UNITS</text>
<text x="291.8" y="242.8">PROJECTION</text>
<text x="326.8" y="242.8">DATE</text>
<text x="366.8" y="242.8">DRAWN</text>
<text x="236.8" y="254.8">MATERIAL / NOTES</text>
</g>
</svg>
